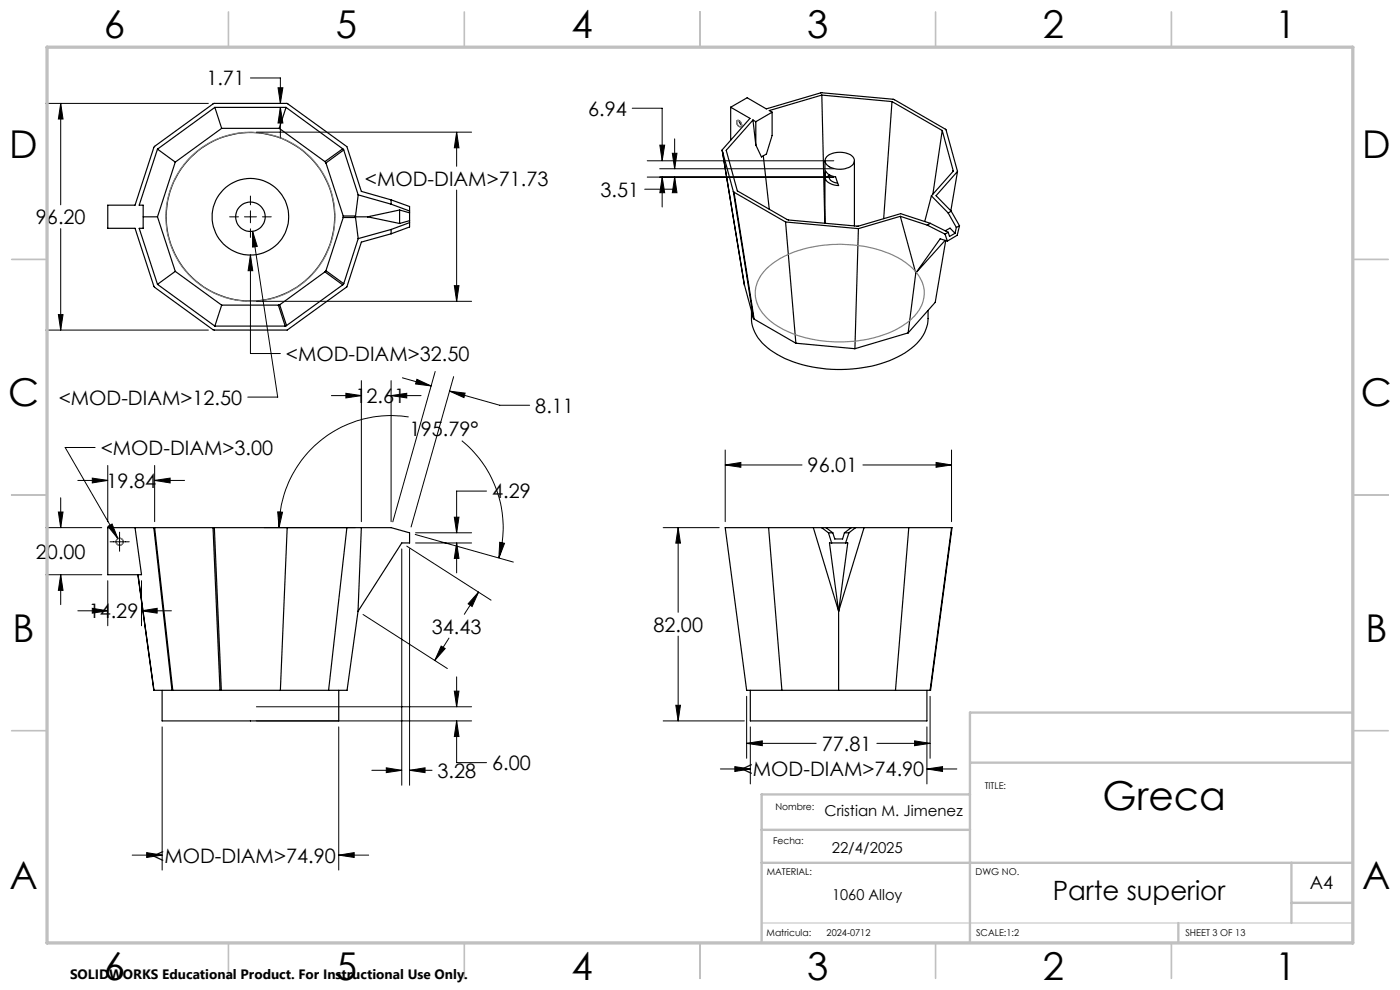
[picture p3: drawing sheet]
<svg xmlns="http://www.w3.org/2000/svg" width="297mm" height="210mm" viewBox="0 0 297 210" stroke-linecap="round" stroke-linejoin="round" font-family="sans-serif">
<g fill="none" stroke="#000" stroke-width=".25">
<path d="M33.4 31.6l-3.9 11.9h.9v4.9h-.9l3.9 11.9M33.4 31.6l3.8 2.8M37.2 34.4l-3.8 11.6M45.6 22.8h15.1M45.6 22.8l-12.2 8.8M45.6 22.8l1.4 4.4M47 27.2h12.2M47 27.2l-9.8 7.2M59.2 27.2l9.7 7.1M60.7 22.8l12 8.8M60.7 22.8l-1.5 4.4M68.9 34.3l.2 .3"/>
<path d="M69.1 34.6l3.7 11.2M72.7 31.6l.2 .2M72.7 31.6l-3.8 2.7M72.9 31.8l3.1 9.5M72.9 31.8l-3.8 2.8M153.2 31.9l4.7 28.6 1.9 7M153.2 31.9l2.4 8.7M155 22.7l3.5-2 4.1 2.4 11.5-3.4 15.4 1.4 11.2 6.4 2.4 8.9M155 22.7l4.1 2.4-5.9 6.8M155 22.7v7M156.3 25.7a.77 .77 0 0 1 .9 .2 .77 .77 0 0 1 0 .9 .84 .84 0 0 1-.9-1.1zM156.8 25.6l.2 .5 .3 .4"/>
<path d="M159.7 25.5l-5.6 6.4 2.3 8.6 10.9 6.2 14.8 1.3 9-2.7 6.2 2.1M159.7 25.5l.6 .3M159.7 25.5l.6 5.3M160.3 25.8v5M161.9 33l1.3 11.4M163.8 23.8l-3.5 2M163.8 23.8v4.9l-1.2 4-1.1 .6-1.2-2.5M174.3 20.2l14.9 1.3M174.3 20.2l-11.1 3.3 .6 .3M174.3 20.2l.7 27.2M175 34.1v13.3M175.2 36.3a2.9 2.9 0 0 0 2.1 1.2l.6 1.9a2.74 2.74 0 0 1-2.9-1.7z"/>
<path d="M175.4 33.2a4.6 4.6 0 0 1 5.5 0 1.44 1.44 0 0 1-.9 2.4 4 4 0 0 1-4.9-1.1v-.8zM176 37.1v.1M176 37.2a1.14 1.14 0 0 0 1 1.5l.7 .1M176 37.2l-1 .5M181.3 34.1v13.8M189.2 21.5l10.7 6.2M189.2 21.5l-1.7 24.9M199.9 27.7l2.3 8.5M199.9 27.7l-2 13.5M202.2 36.2l-4.6 5.3M202.2 36.2v.1M203.1 36.4l-4.5 5.1 3.2 3.3"/>
<path d="M203.1 36.4l-1.4 8.3M30.4 46h3M33.4 46l3.8 11.6M37.2 57.6l-3.8 2.7M37.2 57.6l9.8 7.1M68.9 57.7l3.8 2.7M68.9 57.7l-9.6 7M69.1 57.4l-.2 .3M69.1 57.4l3.8 2.8M72.8 45.8v.3M72.8 45.8h2.6M72.8 46.1h2.6"/>
<path d="M72.8 46.1l-3.7 11.3M75.4 46v.1M75.4 46h2.6M75.4 45.8v.2M75.4 46.1l.6 4.5M76 41.3l7 2M76 50.6l-3.1 9.6M76 41.3l-.6 4.5M78 46l6.8 1.4M83 42.4l-6.3-1.8-3.1-9.5-12.6-9.1-15.6-.1-12.7 9.3-4.1 12.3h-5.7v4.9h5.7l4.1 12.5 12.7 9.1h15.5l12.7-9.2 3.1-9.4 6.3-1.8M83 42.4l3.9 1.4v4.3l-3.9 1.5M83 42.4v.9"/>
<path d="M83 48.7v.9M83 48.7l-7 1.9M83 43.3l3.9 1.5M84.8 44.5l-6.8 1.5M84.8 44.5l2.1 .6M84.8 44.5v2.9M86.9 46.8l-2.1 .6M86.9 47.2l-3.9 1.5M155.6 40.6l.1 .2M155.6 40.6l4.2 26.9M155.7 40.8l11 6.3M155.7 40.8l4.3 26.9"/>
<path d="M166.7 47.1l15.4 1.4M166.7 47.1l2.1 25.7M182.1 48.5l-.7 25.5M191 45.9l5.7 1.9M191 45.9l-8.9 2.6M191 45.9l3.3 12M194.3 57.9l-1.6 12.7M196.7 47.8l3.8 1.9M197.3 47.4l-.6 .4M197.3 47.4l3.9 1.9M197.6 41.5l3.6 3.7M197.6 41.5l-1.4 5.5"/>
<path d="M200.5 49.7l.5 1.4M200.5 49l1-.6 1.1 1.1M200.5 51l-6.2 6.9M200.6 51l-2.2 13.1-5.7 6.5M201 51.1l-1.5-.4-5.2 7.2M201.2 49.3l-.7 .4M201.2 49.3l.2 .9 1.2-.7M201.2 45.2l1.7 3.1M201.8 44.8l-.6 .4M201.8 44.8l1.8 3.1M202.9 48.3l-.3 1.2M203.6 47.9l-.7 .4"/>
<path d="M203.6 47.9l-.5 2-2.1 1.2M33.4 60.3l12.2 8.9M45.6 69.2h14.9M47 64.7l-1.4 4.5M47 64.7h12.1M59.1 64.7l1.4 4.5M59.3 64.7h-.2M59.3 64.7l1.5 4.4M60.8 69.1l-.3 .1M72.7 60.4l-11.9 8.7M72.9 60.2l-.2 .2M159.8 67.5l.2 .2"/>
<path d="M160 67.7l8.8 5.1M168.8 72.8l12.6 1.2M192.7 70.6l-11.3 3.4M196.9 65.9a8.6 8.6 0 0 1-4.2 8.5 26.9 26.9 0 0 1-18.4 3.7 19.8 19.8 0 0 1-13.1-5.9 8 8 0 0 1-1.8-6.2M28.6 111.9l1.4 10h-7.1v-10h9.7M32.6 111.9h.2M32.6 111.9l3.9 34.5M32.8 111.9h12.4M32.8 111.9l3.9 34.5M45.2 111.9h.3M45.2 111.9l1.5 34.5M45.5 111.9l1.5 34.5"/>
<path d="M45.5 111.9h37.5l3.9 1.1v2.2h-1.7l-9.2 14.5M60.9 111.9l-1.4 34.5M73.6 111.9l-3.9 34.5M76.7 111.9l-.7 17.8M163.1 111.9l2.8 34.5M172.5 111.9l5.4 17.8M174.3 111.9l1.5 1.1M175.2 111.9h5.4M175.2 111.9h-21.4l4.6 34.5h38.9M175.2 111.9l1.5 1.1M175.8 113h.9M175.8 113l.6 2.2"/>
<path d="M176 115.2h3.8l-1.9 14.5zM176.7 113l.4 1.3h1.7l.3-1.3M179.1 113h1M180.1 113l-.7 2.2M180.6 111.9h21.3M180.6 111.9l-1.5 1.1M181.5 111.9l-1.4 1.1M183.3 111.9l-5.4 17.8M192.8 111.9l-2.8 34.5M201.9 111.9l-4.6 34.5M29.2 121.9l3.5 24.5M76 129.7l-2.4 16.7h-26.6"/>
<path d="M177.9 129.7v16.7M32.6 146.4h.1M32.7 146.4h3.8M34.4 146.4v6.5h37.5v-6.5M36.5 146.4h.2M36.7 146.4h10M46.7 146.4h.3M159.2 146.4v6.5h37.4v-6.5"/>
<circle cx="53.1" cy="46" r="8.1"/>
<circle cx="53.1" cy="46" r="17.9"/>
<circle cx="53.1" cy="46" r="3.1"/>
<circle cx="25.4" cy="114.9" r=".75"/>
</g>
<g fill="none" stroke="#000" stroke-width=".21">
<path d="M53.1 16.5h6.4v5.4M59 18.6h1l-.5 3.3zM9.7 21.9h34.5M12.9 21.9l.5 3.4h-1zM12.9 21.9v21.6M54.4 28h45.6M59.5 22.8l.5 3.3h-1zM59.5 22.8v6.3M96.9 28l.5 3.4h-1zM96.9 28v7.3M134.1 23h6.4v11.1M137.3 37.6h39.6"/>
<path d="M137.3 34.1h39.6M139.9 35.8h37M140 30.8h1l-.5 3.3zM140.5 37.6l.5 3.3h-1zM140.5 37.6v6.3M142.6 32.5h1l-.5 3.3zM143.1 37.6l.5 3.3h-1zM143.1 37.6v2.5h-6.3M143.1 29.4v6.4M12.9 48.5v21.5M48.7 46h1.9M51.9 46h2.5"/>
<path d="M53.1 54.1l.5 3.3h-1zM53.1 41.6v1.9M53.1 44.7v2.6M53.1 48.5v1.9M53.1 54.1v20.9h6.4M53.6 49.1l1 3.2-1 .1zM53.6 49.1l5.3 35.1h-6.3M55.7 46h1.8M96.9 40.3v23.6M9.7 70h34.5M12.4 66.7h1l-.5 3.3zM54.4 63.9h45.6"/>
<path d="M92.3 78.8l-9 31.9M96.2 79.9l-9 31.9M96.4 60.6h1l-.5 3.3zM20.2 94.9h-6.4l11.2 19.4M22.9 98.7v12M32.8 98.7v12M70.3 83.9h6.4M73.4 83.4l3.3 .5-3.3 .5zM76.7 80.7v30M83 83.9l3.3-.5v1zM83 80.7v30M83 83.9h6.3"/>
<path d="M85.4 80.1l6.1 1.8M86.7 88.4a23.8 23.8 0 0 0-27.5 23.5M88.4 80.5l3.1 1.4-3.3-.5zM95.4 83l3.3 .4-.3 .9zM95.4 83l10.6 3h6.4M98 93.5a23.8 23.8 0 0 1 7.8 24.9M153.8 98.6l3.4-.5v1zM153.8 95.5v15.2M153.8 98.6h16.3M183.1 98.6h18.8M198.6 98.1l3.3 .5-3.3 .5zM201.9 95.5v15.2"/>
<path d="M9.7 111.9h11.9M12.4 108.6h1l-.5 3.3zM12.9 105.6v6.3M16.5 101.9h6.4M19.6 101.4l3.3 .5-3.3 .5zM22.9 111.6l.9-.4 1.2 3.1zM23.4 114.9h4M25.4 112.9v4M32.8 101.9l3.3-.5v1zM32.8 101.9h6.4M56 111.9h19.4M58.9 108.6h1l-.7 3.3z"/>
<path d="M85.2 116.4v50.2M86.3 115.8l17.9 11.5M86.9 116.4v50.2M88.1 113.4l20.8 5.8M88.2 115.2h11.8M88.2 113h11.8M96.4 109.7h1l-.5 3.3zM96.9 115.2l.5 3.3h-1zM96.9 115.2v6.3M103.2 104.2h-6.3v8.8M106 115l1 .2-1.2 3.2zM140.7 111.9h11.9"/>
<path d="M143.9 111.9l.5 3.3h-1zM143.9 111.9v18M9.7 121.9h11.9M12.9 121.9l.5 3.3h-1zM12.9 121.9v6.4M16.5 129.6h6.4M19.6 129l3.3 .6-3.3 .5zM22.9 123.2v9.5M30 129.6l3.3-.6v1.1zM30 123.2v9.5M30 129.6h6.4M77 130.3l17.9 11.5"/>
<path d="M93.6 137l.8 .6-2.1 2.5zM95.2 135.4l-2.9 4.7M101.5 125.6l-1.3 3-.9-.5zM101.5 125.6l-3 4.7M143.9 134.9v18M34.4 154.2v30.4M54.4 149.9h45.6M54.4 152.9h45.6M71.9 154.2v30.4M96.4 146.6h1l-.5 3.3zM96.9 152.9l.5 3.3h-1zM96.9 152.9v8.9h6.3"/>
<path d="M96.9 143.6v6.3M140.7 152.9h17.2M143.4 149.6h1l-.5 3.3zM158.4 157.7l3.3-.5v1zM158.4 147.7v13.2M158.4 157.7h14.7M159.2 154.2v12.1M186 157.7h11.3M194 157.2l3.3 .5-3.3 .5zM196.6 154.2v12.1M197.3 147.7v13.2M78.9 163.4h6.3"/>
<path d="M82 162.9l3.2 .5-3.2 .5zM86.9 163.4l3.3-.5v1zM86.9 163.4h4.8M152.8 163.1h6.4M155.9 162.6l3.3 .5-3.3 .5zM196.6 163.1l3.4-.5v1zM196.6 163.1h6.4M28 181.4h6.4M31.1 180.9l3.3 .5-3.3 .5zM71.9 181.4l3.2-.5v1zM71.9 181.4h6.3"/>
</g>
<g fill="none" stroke="#808080" stroke-width=".25">
<path d="M156.5 25.5a.87 .87 0 0 1 .6 1.4 .85 .85 0 0 1-.6-1.4zM162.6 57a22.1 22.1 0 0 1 14.7-5.2 24.5 24.5 0 0 1 15.1 4.1 7.6 7.6 0 0 1 3.5 7.5 10 10 0 0 1-5.5 6.4 28.2 28.2 0 0 1-25-.3 8.9 8.9 0 0 1-5.2-7.2 7.4 7.4 0 0 1 2.4-5.3z"/>
<circle cx="53.1" cy="46" r="17.9"/>
<circle cx="25.4" cy="114.9" r=".75"/>
</g>
<path d="M161.6 195.8h125.4" fill="none" stroke="#c0c0c0" stroke-width=".21"/>
<g fill="none" stroke="#c0c0c0" stroke-width=".35">
<path d="M48.5 2.5v7.5M98.5 2.5v7.5M148.5 2.5v7.5M198.5 2.5v7.5M248.5 2.5v7.5M2.5 55h7.5M287 55h7.5M2.5 105h7.5M287 105h7.5M2.5 155h7.5M287 155h7.5M48.5 200v7.5"/>
<path d="M98.5 200v7.5M148.5 200v7.5M198.5 200v7.5M248.5 200v7.5"/>
</g>
<path d="M287 151.2h-81.2v48.8M161.6 176h44.2M205.8 161.8h81.2M205.8 168.5h-44.2v31.5M161.6 183h125.4M250 195.8v4.2M274 183v12.8M274 191.5h13" fill="none" stroke="#c0c0c0" stroke-width=".5"/>
<path d="M10 10h277v190h-277z" fill="none" stroke="#c0c0c0" stroke-width=".7"/>
<g fill="#000">
<path d="M143.9 111.9l.5 3.3h-1zM143.4 149.6h1l-.5 3.3zM158.4 157.7l3.3-.5v1zM194 157.2l3.3 .5-3.3 .5zM155.9 162.6l3.3 .5-3.3 .5zM196.6 163.1l3.4-.5v1zM153.8 98.6l3.4-.5v1zM198.6 98.1l3.3 .5-3.3 .5zM142.6 32.5h1l-.5 3.3zM143.1 37.6l.5 3.3h-1zM140.5 37.6l.5 3.3h-1zM140 30.8h1l-.5 3.3z"/>
<path d="M96.4 146.6h1l-.5 3.3zM96.9 152.9l.5 3.3h-1zM71.9 181.4l3.2-.5v1zM31.1 180.9l3.3 .5-3.3 .5zM12.4 108.6h1l-.5 3.3zM12.9 121.9l.5 3.3h-1zM19.6 129l3.3 .6-3.3 .5zM30 129.6l3.3-.6v1.1zM19.6 101.4l3.3 .5-3.3 .5zM32.8 101.9l3.3-.5v1zM83 83.9l3.3-.5v1zM73.4 83.4l3.3 .5-3.3 .5zM88.4 80.5l3.1 1.4-3.3-.5zM95.4 83l3.3 .4-.3 .9zM58.9 108.6h1l-.7 3.3zM106 115l1 .2-1.2 3.2zM96.9 115.2l.5 3.3h-1zM96.4 109.7h1l-.5 3.3zM86.9 163.4l3.3-.5v1zM82 162.9l3.2 .5-3.2 .5zM101.5 125.6l-1.3 3-.9-.5zM93.6 137l.8 .6-2.1 2.5zM22.9 111.6l2.1 2.7-1.2-3.1zM12.9 21.9l.5 3.4h-1zM12.4 66.7h1l-.5 3.3zM96.9 28l.5 3.4h-1zM96.4 60.6h1l-.5 3.3zM53.1 54.1l-.5 3.3h1zM53.6 49.1v3.3l1-.1zM59 18.6h1l-.5 3.3zM59.5 22.8l.5 3.3h-1z"/>
</g>
<text font-size="8.5" x="233.9" y="171.8">Greca</text>
<g font-size="8.1">
<text x="22" y="8">6</text>
<text x="71.2" y="8">5</text>
<text x="121.2" y="8">4</text>
<text x="171.2" y="8">3</text>
<text x="221.2" y="8">2</text>
<text x="270.5" y="8">1</text>
<text x="2" y="33.6">D</text>
<text x="289" y="33.6">D</text>
<text x="1.7" y="86.1">C</text>
<text x="288.7" y="86.1">C</text>
<text x="2.7" y="136.1">B</text>
<text x="289.7" y="136.1">B</text>
<text x="2" y="188.6">A</text>
<text x="289" y="188.6">A</text>
<text x="22" y="208">6</text>
<text x="71.2" y="208">5</text>
<text x="121.2" y="208">4</text>
<text x="171.2" y="208">3</text>
<text x="221.2" y="208">2</text>
<text x="270.5" y="208">1</text>
</g>
<text font-size="5.6" x="223.3" y="190.9">Parte superior</text>
<g font-size="4.2">
<text x="43.8" y="18.1">1.71</text>
<text x="124.8" y="24.5">6.94</text>
<text x="77.4" y="39.4">&lt;MOD-DIAM&gt;71.73</text>
<text x="127.4" y="41.7">3.51</text>
<text x="7.6" y="47.6">96.20</text>
<text x="60.7" y="76.6">&lt;MOD-DIAM&gt;32.50</text>
<text x="12.5" y="85.8">&lt;MOD-DIAM&gt;12.50</text>
<text x="75.4" y="85.5">12.61</text>
<text x="113.6" y="87.6">8.11</text>
<text x="86.9" y="92.5">195.79°</text>
<text x="21.4" y="96.5">&lt;MOD-DIAM&gt;3.00</text>
<text x="171.3" y="100.2">96.01</text>
<text x="22.6" y="103.5">19.84</text>
<text x="104.4" y="105.7">4.29</text>
<text x="7.6" y="118.5">20.00</text>
<text x="18.8" y="131.1">14.29</text>
<text x="91.6" y="134.4">34.43</text>
<text x="138.6" y="134">82.00</text>
<text x="174.3" y="159.3">77.81</text>
<text x="92.8" y="165">3.28</text>
<text x="104.4" y="163.4">6.00</text>
<text x="157.1" y="164.7">&lt;MOD-DIAM&gt;74.90</text>
<text x="32.3" y="183">&lt;MOD-DIAM&gt;74.90</text>
</g>
<text font-size="3.9" x="277.9" y="188.5">A4</text>
<g font-size="3.2">
<text x="174.9" y="173.1">Cristian M. Jimenez</text>
<text x="176.4" y="181">22/4/2025</text>
<text x="176.5" y="190.9">1060 Alloy</text>
</g>
<text font-size="2.9" x="14.9" y="207.6">SOLIDWORKS Educational Product. For Instructional Use Only.</text>
<g font-size="2">
<text x="208.9" y="167.3">TITLE:</text>
<text x="164.5" y="171.8">Nombre:</text>
<text x="164" y="179">Fecha:</text>
<text x="162.6" y="185.5">MATERIAL:</text>
<text x="207" y="185.5">DWG NO.</text>
<text x="162.6" y="198.5">Matricula:</text>
<text x="175.4" y="198.5">2024-0712</text>
<text x="207.1" y="198.6">SCALE:1:2</text>
<text x="251.5" y="198.6">SHEET 3 OF 13</text>
</g>
</svg>
